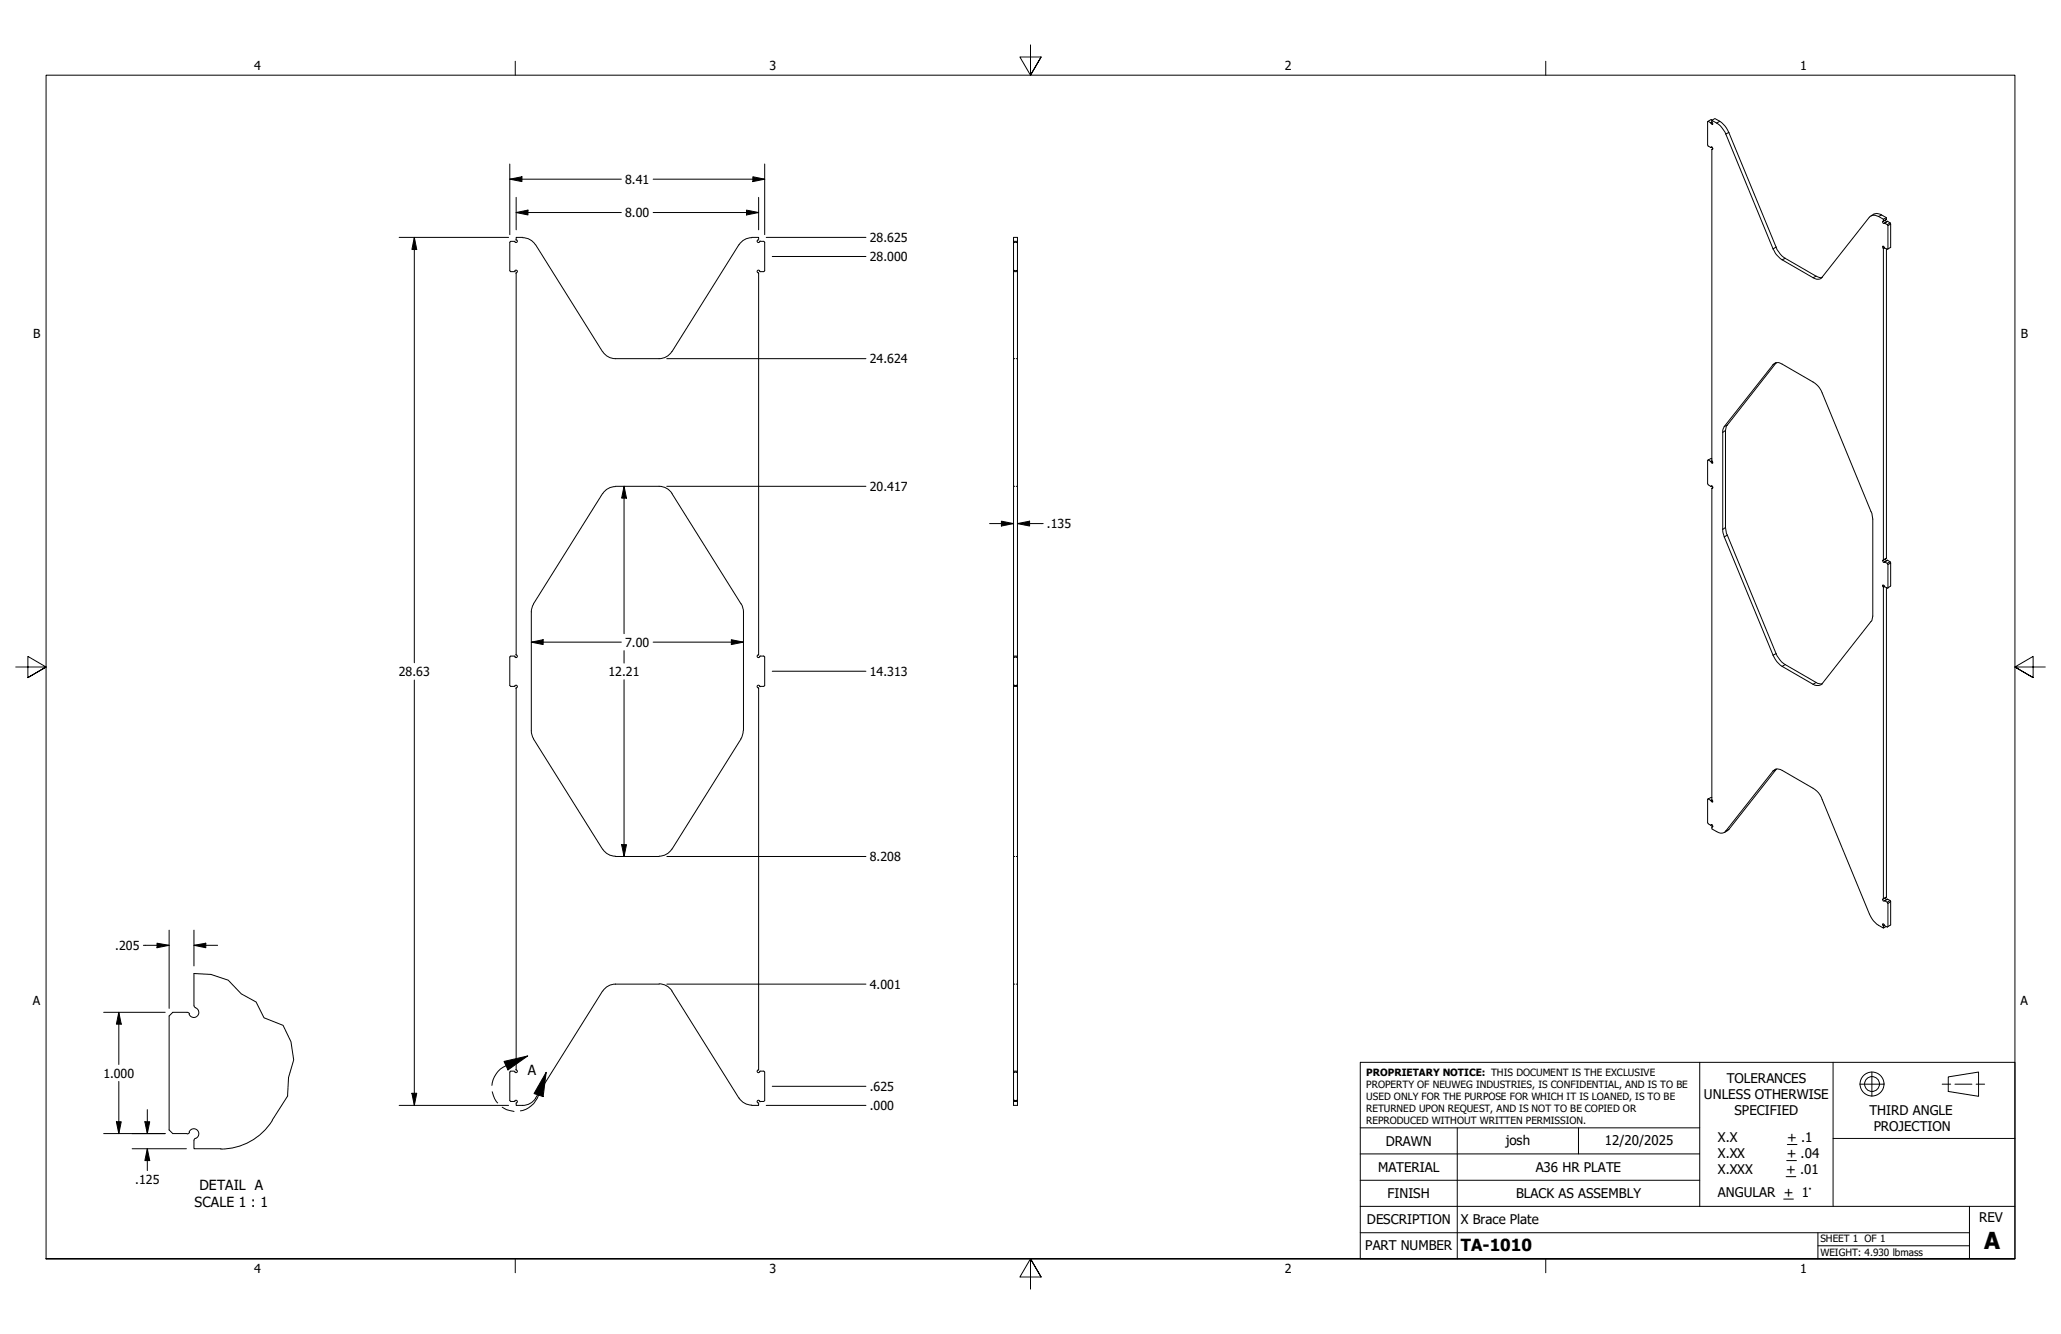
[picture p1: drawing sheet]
<svg xmlns="http://www.w3.org/2000/svg" width="432mm" height="279mm" viewBox="0 0 432 279" stroke-linecap="round" stroke-linejoin="round" font-family="sans-serif">
<!-- layer: Visible (ANSI) -->
<g fill="none" stroke="#000" stroke-width=".21">
<path d="M357.9 25.4l.9 .7v-.3l-.2-.6a5.1 5.1 0 0 1 3 2.9l10.4 25 1.4 1.3 6.5 3.8a1.33 1.33 0 0 0 1.9-.2l10.1-12.7a1.57 1.57 0 0 1 1.7 0l1 .6v.5l-.2 .1 .2 .3 .2-.1M357.9 25.4l-.1 .1v4.9l.1 .2 .6 .3 .1-.1 .2 .3v.1h-.1M358.6 25.2l.7-.4a5.5 5.5 0 0 1 2.9 2.9l10.1 24.6 1 1.2 .7 .6 6.5 3.7 .6 .3h.7M358.6 30.8l-.1 .1M358.7 31.2l-.1 65.3 .2 .5h-.2l-.2-.4-.5-.3M358.7 25.1l-.2-.1-.6 .4M358.8 31.2h-.1M107.8 50.5h-.8l-.2 .2v6l.2 .2h.8M107.8 50.5l.1 .1M107.8 56.8l.2-.2 .3 .1 .1 .3-.2 .1M107.9 56.8l-.1 .1M108.1 50.2l.1 .1"/>
<path d="M108.1 57.2v79.9M108.2 57.1l-.1 .1M108.2 50.2l.2 .2-.1 .3-.3 .1-.2-.2M109.5 49.8a3.1 3.1 0 0 1 2.7 1.5M109.5 49.7h-1.4v.5M112.2 51.2l14 22.5M154.8 51.2l-14 22.5M157.5 49.7h1.4v.5M157.5 49.8a3.1 3.1 0 0 0-2.7 1.5M158.8 50.2l-.1 .2v.3l.4 .1 .1-.2M158.8 57.1l.1 .1M158.9 50.2l-.1 .1"/>
<path d="M158.9 57.2v79.9l-.1 .1M159.2 56.8l-.1-.2-.4 .1v.3l.1 .1M159.3 50.5h.7l.2 .2v6l-.2 .2-.9-.1M159.3 50.5l-.2 .1M212.3 56.9h.9M212.3 50.5h.9M212.3 49.7h.9v181.8h-.9zM212.3 50.7h.9M212.3 56.7h.9M392 45.2a1.73 1.73 0 0 1 2.2-.2l1 .6v.4l-.6 .4M394.8 46.7l.6 .4M395 46.1l.2 .4"/>
<path d="M395.2 52.1v64.8l-.6 .4M395.2 45.6l-.6 .3M395.4 47.1l.1 .1M395.5 52.1l-.7-.2-.2-.3-.2 .1 .2 .3v65.3a.26 .26 0 0 0-.1 .3 .26 .26 0 0 0 .3 .1l.6 .3M395.5 47.2v4.9M396 46.7l-.6-.3-.6 .3M396 46.7l.1 .2M396 46.7l-.6 .4M396.1 46.9v4.9l-.6 .3M396.1 46.9l-.6 .3M126.3 73.6a3.1 3.1 0 0 0 2.6 1.5M128.9 75.1h9.2"/>
<path d="M140.7 73.6a3.1 3.1 0 0 1-2.6 1.5M371.5 76.4a1.36 1.36 0 0 1 1.9-.1l6.5 3.7 .7 .6 .7 .8 10.9 26.1 .2 1.2v20.3l-.2 1-10.4 13.2a1.51 1.51 0 0 1-1.9 .1l-6.5-3.7-1.4-1.4-10.7-25.7-.4-1.2 .1-21.4 .3-.6zM372.1 75.9l-10.4 13.3-.2 1v20.3l.2 1.2 10.6 25.7 1 1.2 .7 .6 6.8 3.9 1 .2M357.9 96.3l-.1 .2v4.8l.6 .6a.25 .25 0 0 1 .4 0 .25 .25 0 0 1-.1 .3M358.6 96.1l-.1-.1-.6 .3M126.2 103.4l-14.4 23.1-.4 1-.1 25.6 .1 .7 .4 .9M128.9 101.9h9.2M128.9 101.9a3.1 3.1 0 0 0-2.6 1.5M138.1 101.9a3.2 3.2 0 0 1 2.7 1.5M140.8 103.4l14.5 23.1M358.6 101.8l-.1 .1M358.7 102.2l-.1 65.3 .2 .3v.2l-.9-.7 .7-.2"/>
<path d="M358.8 102.2h-.1M394.8 117.7l.6-.4 .6 .4M395 117l.2 .4M395.4 118l.1 .2M395.5 118.2v4.9M396 117.7l.1 .2M396 117.7l-.6 .3M396.1 117.9v4.8l-.6 .4M396.1 117.9l-.6 .3M107.8 137.4h-.8l-.2 .2v6l.2 .2h.8M107.8 137.4l.1 .1M108.1 137.1l.1 .1"/>
<path d="M108.2 137.2l.2 .1-.1 .3-.3 .1-.2-.2M155.3 126.5l.4 1 .1 .7v24.8M158.8 137.2l-.1 .1v.3l.4 .1 .1-.2M159.1 137.5l.9-.1 .2 .2v6l-.2 .2h-.7M212.3 137.4h.9M212.3 137.6h.9M395.2 123.1v64.8l-.6 .4M395.5 123.1l-.7-.2-.3-.4-.1 .2 .2 .2v65.4l-.2 .1 .2 .3h.2M107.8 143.7l.2-.1h.3l.1 .3-.2 .2M107.9 143.7l-.1 .1M108.1 144.1v79.9M108.2 144l-.1 .2"/>
<path d="M111.8 154.7l14.4 23.2M155.3 154.7l-14.5 23.2M155.7 153.1l-.2 1-.3 .6M158.8 144l.1 .2M158.9 144.1v79.9l-.3 .4 .3 .3 .3-.2M159.1 143.7l.2 .1M159.2 143.7l-.1-.1h-.4v.3l.1 .2M212.3 143.8h.9M212.3 143.6h.9M126.3 177.8a3.1 3.1 0 0 0 2.6 1.5M128.9 179.4h9.2M140.7 177.8a3.1 3.1 0 0 1-2.6 1.5"/>
<path d="M357.9 167.3l-.1 .1v4.9l.6 .5 .2-.1 .2 .1v.4h-.2v.4a3 3 0 0 0 2.5 .8l.3-.1 10.1-12.8a1.36 1.36 0 0 1 1.9-.1l6.5 3.7 .7 .6 .7 .8 10.4 25 .8 1.3a5.2 5.2 0 0 0 2.1 1.6l-.1-.9 .9 .7 .1-.1M358.6 172.7l-.1 .1M358.8 173.1l-.1 .1M372.1 161.1l-9.9 12.6-.9 .7M394.8 188.7l.6 .3M395 188l.2 .4M395.2 194.1l-.6 .3M395.4 189l.1 .2M395.5 189.2v4.9M396 188.6l-.6-.3-.6 .4M396 188.6l.1 .2M396 188.6l-.6 .4"/>
<path d="M396.1 188.8v4.9l-.6 .4M396.1 188.8l-.6 .4M39.2 212h-3l-.8 .8v23.9l.8 .7h3M39.2 212l.5 .4M40.6 203.9v6.7M40.6 210.6l.4 .4M41 211.1a1.05 1.05 0 0 1 .3 1.7 1.05 1.05 0 0 1-1.7-.4M126.2 207.6l-14 22.4M128.9 206.1h9.2M128.9 206.1a3.1 3.1 0 0 0-2.6 1.5M138.1 206.1a3.1 3.1 0 0 1 2.7 1.5l14 22.4a3.1 3.1 0 0 0 2.7 1.5M39.6 237.1a1.05 1.05 0 0 1 1.8-.3 1.05 1.05 0 0 1-.6 1.7l-.2 .4"/>
<path d="M39.7 237.1l-.5 .4M40.6 238.9v1.7h5.7M57.1 234.7a12.7 12.7 0 0 1-10.8 6M60.3 229.6l-3.3 5M107.8 224.3h-.8l-.2 .2v6l.2 .2h.8M107.8 224.4l.1 .1M107.8 230.6l.2-.1h.3l.1 .4-.2 .1M107.9 230.6l-.1 .1M108.1 224l.1 .1M108.2 231h-.1M108.2 224.1l.2 .1-.1 .4h-.3l-.2-.1M112.2 230a3.2 3.2 0 0 1-2.7 1.5h-1.4v-.4"/>
<path d="M158.8 231h.1M158.9 231.1v.4h-1.4M159.1 230.7l.2 .1M159.1 224.5l.9-.2 .2 .2v6l-.2 .2h-.7M159.2 230.6l-.1-.1h-.4v.4l.1 .1M212.3 230.7h.9M212.3 224.3h.9M212.3 224.5h.9M212.3 230.5h.9"/>
</g>
<!-- layer: Hidden (ANSI) -->
<g fill="none" stroke="#000" stroke-width=".21">
<path d="M212.3 50.8h.3M212.3 56.6h.3M212.9 50.8h.3M212.9 56.6h.3M212.3 75.1h.3M212.9 75.1h.3M212.3 101.9h.3M212.9 101.9h.3M212.3 137.7h.3M212.9 137.7h.3M212.3 143.5h.3M212.9 143.5h.3"/>
<path d="M212.3 179.4h.3M212.9 179.4h.3M212.3 206.1h.3M212.9 206.1h.3M212.3 224.6h.3M212.3 230.4h.3M212.9 224.6h.3M212.9 230.4h.3"/>
</g>
<!-- layer: Visible Narrow (ANSI) -->
<g fill="none" stroke="#000" stroke-width=".21">
<path d="M358.6 25.5l-.2 .2M358.6 30.8l-.1 .1M358.7 25.7l-.2 .1M358.8 31.2h-.1M360.3 25.4l-.6 .4M362.2 27.7l-.6 .4M372.1 51.8l-.6 .3M374 54.1l-.6 .3M380.5 57.8l-.6 .4M394.2 45l-.6 .3M394.8 51.8l-.3 .1M394.8 51.9l-.2 .2"/>
<path d="M395.2 46l-.6 .3M395.5 46.4l-.7 .3M372.1 76l-.6 .4M358.6 96.5l-.2 .1M358.7 96.6l-.2 .2M361.5 90.2l-.6 .4M361.9 89l-.6 .3M358.6 101.8l-.1 .1M358.8 102.2h-.1M361.5 110.5l-.6 .4M361.9 112.1l-.6 .4M395.2 116.9l-.6 .4"/>
<path d="M395.5 117.3l-.7 .4M372.1 136.9l-.6 .3M374 139.2l-.6 .4M394.8 122.7l-.3 .2M394.8 122.9l-.2 .1M380.5 142.9l-.6 .4M358.6 172.7l-.1 .1M358.6 167.5l-.2 .1M358.7 167.6l-.2 .2M358.8 173.1l-.1 .1M362.2 173.7l-.6 .4M372.1 161.2l-.6 .3"/>
<path d="M394.8 193.7l-.3 .2M394.8 193.9l-.2 .1M395.2 187.9l-.6 .3M395.5 188.3l-.7 .4"/>
</g>
<!-- layer: Break Line (ANSI) -->
<path d="M40.6 203.9l3.6 .2 3.6 1.2 2.7 2.9 3.2 1.7 1.6 3.3 4 1.6 1.7 3.4 .5 3.8-1 3.7-.2 3.9" fill="none" stroke="#000" stroke-width=".21"/>
<!-- layer: Detail Boundary (ANSI) -->
<path d="M103.1 228.7l.1 .2a4.3 4.3 0 0 0 1.1 2.1M105.2 231.9a4.7 4.7 0 0 0 2.5 .9M105.6 222.3l5-1.1-4.2 2.9zM110.6 221.2l-4.6 2a5 5 0 0 0-2.9 4.1M114.4 224.6l-.6 5.1-1.9-.7zM114.4 224.6l-1.6 4.8a5 5 0 0 1-3.8 3.3" fill="none" stroke="#000" stroke-width=".21"/>
<path d="M105.6 222.3l5-1.1-4.2 2.9zM114.4 224.6l-.6 5.1-1.9-.7z" fill="#000"/>
<!-- layer: Border (ANSI) -->
<path d="M107.9 12.8v2.9M215.9 9.4v6.3l-2.2-3.8h4.4l-2.2 3.8 2.2-3.8M323.8 12.8v2.9M3.3 139.7h6.4l-3.9-2.2v4.4l3.9-2.2-3.9 2.2M428.5 139.7h-6.4l3.9-2.2v4.4l-3.9-2.2 3.9 2.2M9.7 263.7v-248h412.4v248h-412.4h412.4M107.9 263.7v2.9M218.1 267.5l-2.2-3.8 2.2 3.8h-4.4l2.2-3.8v6.3M323.8 263.7v2.9" fill="none" stroke="#000" stroke-width=".21"/>
<!-- layer: Title (ANSI) -->
<g fill="none" stroke="#000" stroke-width=".21">
<path d="M285 222.5h137.1v41.2h-137.1zM285 236.2h71.1M305.3 236.2v27.5M330.7 236.2v5.5M356.1 222.5v30.2M374.5 239.7h2M384 222.5v15.9M389.6 227.1h5.1M392.2 224.5v5.1M406.9 227.1h1.8M408.2 225.6l6.3-1.1v5.1l-6.3-1zM409.6 227.1h3.5"/>
<path d="M414 227.1h1.8M422.1 238.4h-38.1v14.3M285 258.2h127.6M285 252.7h137.1M285 247.2h71.1M285 241.7h71.1M373.7 251.1h2M374.2 246.4h2M374.3 243.1h2.1M380.9 258.2v5.5M412.6 252.7v11M380.9 260.9h31.7"/>
<circle cx="392.2" cy="227" r="2.51"/>
<circle cx="392.2" cy="227" r="1.56"/>
</g>
<!-- layer: Dimension (ANSI) -->
<g fill="none" stroke="#000" stroke-width=".21">
<path d="M106.8 37.5l2.5-.5v1zM106.8 37.5h23.4M106.8 34.4v14.7M136.8 37.5h23.4M157.7 37l2.5 .5-2.5 .5zM160.2 34.4v14.7M83.6 49.7h23M86.8 49.7l.5 2.6h-1zM86.8 49.7v89.1M108.1 44.5l2.5-.5v1zM108.1 44.5h22.1M108.1 41.3v6.8"/>
<path d="M136.8 44.5h22.1M156.4 44l2.5 .5-2.5 .5zM158.9 41.3v6.8M160.5 49.7h20.9M161.8 53.7h19.6M139.7 75.1h41.7M130.7 101.9l.6 2.4h-1.1zM130.7 101.9v30.8M139.7 101.9h41.7M207.3 109.7h5M209.8 109.2l2.5 .5-2.5 .5zM213.2 109.7l2.5-.5v1z"/>
<path d="M213.2 109.7h5.4M111.3 134.5l2.5-.5v1zM111.3 134.5h18.9M130.7 136.3v2.6M136.8 134.5h19M153.2 134l2.6 .5-2.6 .5zM86.8 142.4v89.1M130.7 142.4v37M161.8 140.6h19.6M130.2 176.9h1.1l-.6 2.5zM139.7 179.4h41.7M30 198h5.4"/>
<path d="M32.9 197.5l2.5 .5-2.5 .5zM35.4 194.8v16.4M40.6 198l2.5-.5v1zM40.6 198h5M40.6 194.8v7.5M21.7 212h12.9M24.9 212l.5 2.5h-1zM24.9 212v10.9M139.7 206.1h41.7M21.7 237.4h12.9M24.4 234.9h1l-.5 2.5zM24.9 226.5v10.9"/>
<path d="M30.4 234.9h1l-.5 2.5zM30.9 232.4v5M83.6 231.5h23M86.3 229h1l-.5 2.5zM160.5 231.5h20.9M161.8 227.5h19.6M27.7 240.6h11.4M30.9 240.6l.5 2.5h-1zM30.9 240.6v4.6"/>
</g>
<g fill="#000">
<path d="M106.8 37.5l2.5-.5v1zM157.7 37l2.5 .5-2.5 .5zM86.8 49.7l.5 2.6h-1zM108.1 44.5l2.5-.5v1zM156.4 44l2.5 .5-2.5 .5zM130.7 101.9l.6 2.4h-1.1zM209.8 109.2l2.5 .5-2.5 .5zM213.2 109.7l2.5-.5v1zM111.3 134.5l2.5-.5v1zM153.2 134l2.6 .5-2.6 .5zM130.2 176.9h1.1l-.6 2.5zM32.9 197.5l2.5 .5-2.5 .5z"/>
<path d="M40.6 198l2.5-.5v1zM24.9 212l.5 2.5h-1zM24.4 234.9h1l-.5 2.5zM30.4 234.9h1l-.5 2.5zM86.3 229h1l-.5 2.5zM30.9 240.6l.5 2.5h-1z"/>
</g>
<text font-size="4.9" x="415.7" y="261.6">A</text>
<text font-size="3.5" x="306.1" y="262">TA-1010</text>
<g font-size="2.9">
<text x="110.6" y="225.1">A</text>
<text x="41.8" y="249.2">DETAIL A</text>
<text x="40.8" y="252.8">SCALE 1 : 1</text>
</g>
<g font-size="2.8">
<text x="361.8" y="226.9">TOLERANCES</text>
<text x="357" y="230.3">UNLESS OTHERWISE</text>
<text x="363.4" y="233.6">SPECIFIED</text>
<text x="391.7" y="233.5">THIRD ANGLE</text>
<text x="290.3" y="240">DRAWN</text>
<text x="315.5" y="239.7">josh</text>
<text x="336.2" y="239.8">12/20/2025</text>
<text x="359.9" y="239.3">X.X</text>
<text x="374.5" y="239.3">+ .1</text>
<text x="392.6" y="236.8">PROJECTION</text>
<text x="288.7" y="245.5">MATERIAL</text>
<text x="321.8" y="245.5">A36 HR PLATE</text>
<text x="359.9" y="242.6">X.XX</text>
<text x="359.9" y="245.9">X.XXX</text>
<text x="374.2" y="245.9">+ .01</text>
<text x="374.3" y="242.6">+ .04</text>
<text x="290.7" y="251">FINISH</text>
<text x="317.6" y="251">BLACK AS ASSEMBLY</text>
<text x="359.9" y="250.7">ANGULAR + 1°</text>
<text x="286.4" y="256.4">DESCRIPTION</text>
<text x="306.1" y="256.3">X Brace Plate</text>
<text x="414.7" y="256">REV</text>
<text x="286" y="261.9">PART NUMBER</text>
</g>
<g font-size="2.6">
<text x="53.3" y="14.7">4</text>
<text x="161.2" y="14.7">3</text>
<text x="269.2" y="14.7">2</text>
<text x="377.1" y="14.7">1</text>
<text x="131" y="38.5">8.41</text>
<text x="131" y="45.5">8.00</text>
<text x="182.2" y="50.7">28.625</text>
<text x="182.2" y="54.7">28.000</text>
<text x="6.9" y="70.8">B</text>
<text x="423.4" y="70.8">B</text>
<text x="182.2" y="76.1">24.624</text>
<text x="182.2" y="102.8">20.417</text>
<text x="219.3" y="110.6">.135</text>
<text x="131" y="135.4">7.00</text>
<text x="83.6" y="141.5">28.63</text>
<text x="127.5" y="141.6">12.21</text>
<text x="182.2" y="141.5">14.313</text>
<text x="182.2" y="180.3">8.208</text>
<text x="24.1" y="198.9">.205</text>
<text x="182.2" y="207.1">4.001</text>
<text x="6.9" y="210.5">A</text>
<text x="423.3" y="210.5">A</text>
<text x="21.7" y="225.7">1.000</text>
<text x="182.2" y="232.5">.000</text>
<text x="182.2" y="228.5">.625</text>
<text x="28.3" y="248">.125</text>
<text x="53.3" y="266.6">4</text>
<text x="161.2" y="266.6">3</text>
<text x="269.2" y="266.6">2</text>
<text x="377.1" y="266.6">1</text>
</g>
<g font-size="2.1">
<text x="286.3" y="225.4">PROPRIETARY NOTICE: THIS DOCUMENT IS THE EXCLUSIVE</text>
<text x="286.3" y="227.8">PROPERTY OF NEUWEG INDUSTRIES, IS CONFIDENTIAL, AND IS TO BE</text>
<text x="286.3" y="230.4">USED ONLY FOR THE PURPOSE FOR WHICH IT IS LOANED, IS TO BE</text>
<text x="286.3" y="232.9">RETURNED UPON REQUEST, AND IS NOT TO BE COPIED OR</text>
<text x="286.3" y="235.4">REPRODUCED WITHOUT WRITTEN PERMISSION.</text>
<text x="381.4" y="260.2">SHEET 1 OF 1</text>
<text x="381.4" y="263">WEIGHT: 4.930 lbmass</text>
</g>
</svg>
